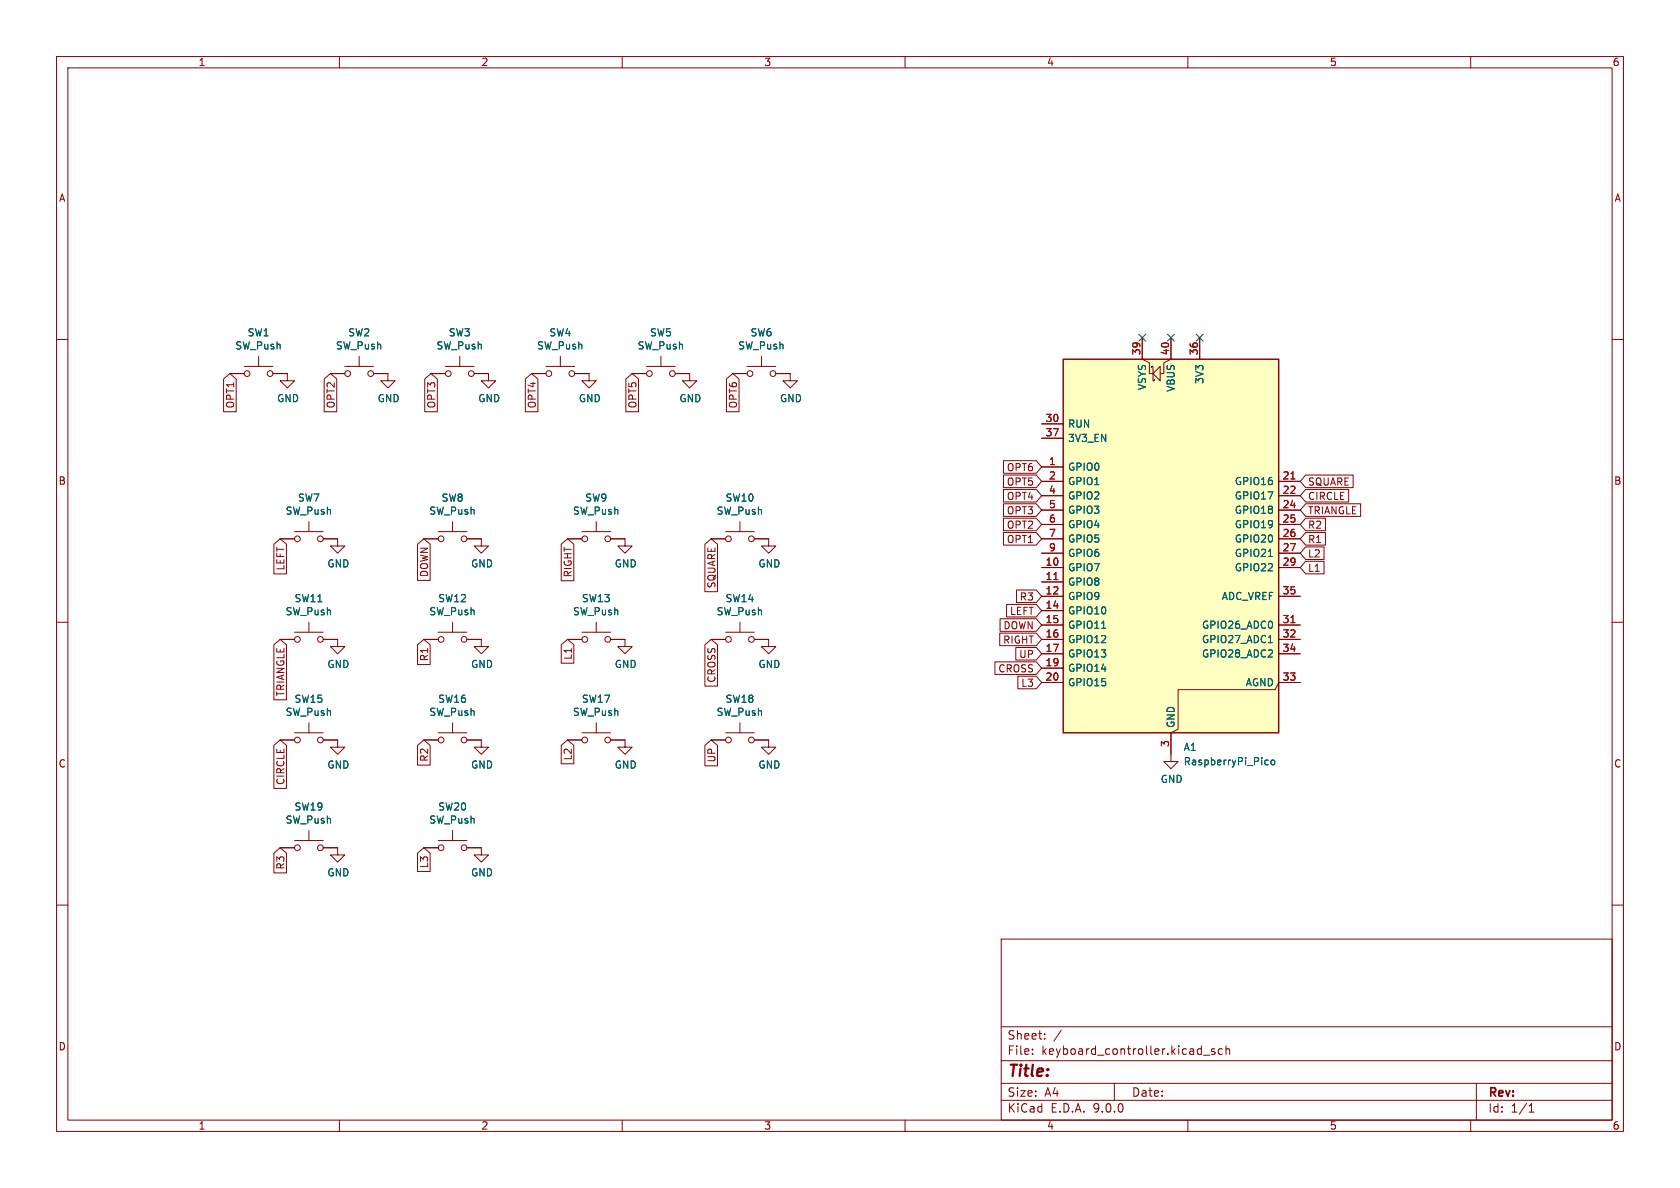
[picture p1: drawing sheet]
<svg xmlns="http://www.w3.org/2000/svg" width="297mm" height="210mm" viewBox="0 0 297 210" stroke-linecap="round" stroke-linejoin="round" font-family="sans-serif">
<g fill="none" stroke="#840000" stroke-width=".18">
<path d="M10 10h277v190h-277zM12 12h273v186h-273zM60 10v2M110 10v2M160 10v2M210 10v2M260 10v2M10 60h2M285 60h2M100.3 95.3h2.6M102.9 94h5M105.4 92.2v1.8"/>
<path d="M107.9 95.3h2.6v1.2h1.3l-1.3 1.3-1.3-1.3h1.3M10 110h2M59.7 113v1.3h1.3l-1.3 1.3-1.3-1.3h1.3M285 110h2M59.7 130.8v1.3h1.3l-1.3 1.3-1.3-1.3h1.3M207 133.4v1.2h1.3l-1.3 1.3-1.3-1.3h1.3M49.5 149.9h2.6M52.1 148.6h5M54.6 146.8v1.8M57.1 149.9h2.6M85.1 149.9v1.2h1.3l-1.3 1.3-1.3-1.3h1.3M10 160h2"/>
<path d="M177 166h108v32h-108zM285 160h2M60 198v2M110 198v2M160 198v2M177 194.5h108M177 191.5h108M177 187.5h108M177 181.5h108M182.5 186.3v.1M182.5 185.5v.1M184.7 183.6v.1"/>
<path d="M184.7 182.8v.1M187.6 182.1l-1.3 2M197 191.5v3M210 198v2M212.7 186.5h1.2M214.7 185.5l-.3-.1-.2 .2v.2l.5 .2v.3h-.5M216.1 185.5l-.4-.1-.3 .3v.4l.1 .2h.6M216.7 185.5l.3-.1 .3 .1 .1 .9M216.7 184.9v1.5M260 198v2M261 191.5v6.5M270.3 196.6h.9"/>
<path d="M270.3 195.5l.4-.4v1.5"/>
<circle cx="103.4" cy="95.3" r=".51"/>
<circle cx="107.4" cy="95.3" r=".51"/>
<circle cx="52.6" cy="149.9" r=".51"/>
<circle cx="56.6" cy="149.9" r=".51"/>
</g>
<path d="M188 63.5h38.1v66h-38.1z" fill="#ffffc2"/>
<path d="M188 63.5h38.1v66h-38.1z" fill="none" stroke="#840000" stroke-width=".25"/>
<g fill="none" stroke="#840000" stroke-width=".18">
<path d="M201.9 59.7v3.8l1.3 .6v1.9h.6M207 59.7v3.8l-1.3 .6v1.9h-.6M212.1 59.7v3.8M39.5 67l1.1-1 1.2 1v5.8h-2.3zM40.6 66h2.6M43.2 64.8h5.1M45.7 63v1.8M48.3 66h2.5v1.3h1.3l-1.3 1.3-1.3-1.3h1.3M57.3 67l1.1-1 1.1 1v5.8h-2.2zM58.4 66h2.6M61 64.8h5M63.5 63v1.8"/>
<path d="M66 66h2.6v1.3h1.2l-1.2 1.3-1.3-1.3h1.3M75.1 67l1.1-1 1.1 1v5.8h-2.2zM76.2 66h2.5M78.7 64.8h5.1M81.3 63v1.8M83.8 66h2.6v1.3h1.2l-1.2 1.3-1.3-1.3h1.3M92.9 67l1.1-1 1.1 1v5.8h-2.2zM94 66h2.5M96.5 64.8h5.1M99.1 63v1.8M101.6 66h2.5v1.3h1.3l-1.3 1.3-1.2-1.3h1.2M110.6 67l1.2-1 1.1 1v5.8h-2.3z"/>
<path d="M111.8 66h2.5M114.3 64.8h5.1M116.8 63v1.8M119.4 66h2.5v1.3h1.3l-1.3 1.3-1.3-1.3h1.3M128.4 67l1.1-1 1.2 1v5.8h-2.3zM129.5 66h2.6M132.1 64.8h5.1M134.6 63v1.8M137.2 66h2.5v1.3h1.3l-1.3 1.3-1.3-1.3h1.3M184.1 74.9h3.9M184.1 77.5h3.9M203.6 65v-.2h.2v2.5h.3v-.2"/>
<path d="M203.8 66l1.3-1.2v2.5zM48.4 96.2l1.1-.9 1.1 .9v5.3h-2.2zM49.5 95.3h2.6M52.1 94h5M54.6 92.2v1.8M57.1 95.3h2.6v1.2h1.3l-1.3 1.3-1.3-1.3h1.3M73.8 96.2l1.1-.9 1.1 .9v6.4h-2.2zM74.9 95.3h2.6M77.5 94h5M80 92.2v1.8M82.5 95.3h2.6v1.2h1.3l-1.3 1.3-1.3-1.3h1.3M99.2 96.2l1.1-.9 1.1 .9v6.5h-2.2z"/>
<path d="M100.3 95.3h2.6M107.9 95.3h2.6M124.6 96.2l1.1-.9 1.1 .9v8.4h-2.2zM125.7 95.3h2.6M128.3 94h5M130.8 92.2v1.8M133.3 95.3h2.6v1.2h1.3l-1.3 1.3-1.3-1.3h1.3M177.4 89.1h5.8l.9 1.1-.9 1.1h-5.8zM177.4 94.1h5.8l.9 1.2-.9 1.1h-5.8zM177.4 86.5h5.8l.9 1.1-.9 1.1h-5.8zM177.4 84h5.8l.9 1.1-.9 1.1h-5.8zM177.4 91.6h5.8l.9 1.1-.9 1.1h-5.8z"/>
<path d="M177.4 81.4h5.8l.9 1.2-.9 1.1h-5.8zM184.1 82.6h3.9M184.1 85.1h3.9M184.1 87.6h3.9M184.1 90.2h3.9M184.1 92.7h3.9M184.1 95.3h3.9M184.1 97.8h3.9M226.1 85.1h3.8M226.1 87.6h3.8M226.1 90.2h3.8M226.1 92.7h3.8"/>
<path d="M226.1 95.3h3.8M226.1 97.8h3.8M230.8 94.1h3.5v2.3h-3.5l-.9-1.1zM230.8 84h8.4v2.2h-8.4l-.9-1.1zM230.8 96.7h3.3v2.2h-3.3l-.9-1.1zM230.8 91.6h3.5v2.2h-3.5l-.9-1.1zM230.8 99.2h3.3v2.2h-3.3l-.9-1.1zM230.8 86.5h7.6v2.2h-7.6l-.9-1.1zM230.8 89.1h9.7v2.2h-9.7l-.9-1.1zM48.4 114l1.1-1 1.1 1v9.7h-2.2zM49.5 113h2.6M52.1 111.8h5"/>
<path d="M54.6 110v1.8M57.1 113h2.6M73.8 114l1.1-1 1.1 1v3.5h-2.2zM74.9 113h2.6M77.5 111.8h5M80 110v1.8M82.5 113h2.6v1.3h1.3l-1.3 1.3-1.3-1.3h1.3M99.2 114l1.1-1 1.1 1v3.2h-2.2zM100.3 113h2.6M102.9 111.8h5M105.4 110v1.8M107.9 113h2.6v1.3h1.3l-1.3 1.3-1.3-1.3h1.3"/>
<path d="M124.6 114l1.1-1 1.1 1v7.3h-2.2zM125.7 113h2.6M128.3 111.8h5M130.8 110v1.8M133.3 113h2.6v1.3h1.3l-1.3 1.3-1.3-1.3h1.3M175.9 117h7.3l.9 1.1-.9 1.1h-7.3zM176.7 111.9h6.5l.9 1.1-.9 1.1h-6.5zM176.8 109.4h6.4l.9 1.1-.9 1.1h-6.4zM177.9 106.8h5.3l.9 1.2-.9 1.1h-5.3zM179.6 114.5h3.6l.9 1.1-.9 1.1h-3.6zM179.7 104.3h3.5l.9 1.1-.9 1.1h-3.5zM179.9 119.5h3.3l.9 1.2-.9 1.1h-3.3z"/>
<path d="M184.1 100.3h3.9M184.1 102.9h3.9M184.1 105.4h3.9M184.1 108h3.9M184.1 110.5h3.9M184.1 113h3.9M184.1 115.6h3.9M184.1 118.1h3.9M226.1 100.3h3.8M226.1 105.4h3.8M226.1 110.5h3.8M226.1 113h3.8"/>
<path d="M226.1 115.6h3.8M48.4 131.8l1.1-1 1.1 1v7.6h-2.2zM49.5 130.8h2.6M52.1 129.5h5M54.6 127.8v1.7M57.1 130.8h2.6M73.8 131.8l1.1-1 1.1 1v3.5h-2.2zM74.9 130.8h2.6M77.5 129.5h5M80 127.8v1.7M82.5 130.8h2.6v1.3h1.3l-1.3 1.3-1.3-1.3h1.3M99.2 131.8l1.1-1 1.1 1v3.2h-2.2z"/>
<path d="M100.3 130.8h2.6M102.9 129.5h5M105.4 127.8v1.7M107.9 130.8h2.6v1.3h1.3l-1.3 1.3-1.3-1.3h1.3M124.6 131.8l1.1-1 1.1 1v3.6h-2.2zM125.7 130.8h2.6M128.3 129.5h5M130.8 127.8v1.7M133.3 130.8h2.6v1.3h1.3l-1.3 1.3-1.3-1.3h1.3M184.1 120.7h3.9M229.9 120.7h-3.8l-.7 1.2h-17.1v7l-1.3 .6v3.9M48.4 150.8l1.1-.9 1.1 .9v3.5h-2.2z"/>
<path d="M49.5 149.9h2.6M57.1 149.9h2.6v1.2h1.3l-1.3 1.3-1.3-1.3h1.3M73.8 150.8l1.1-.9 1.1 .9v3.3h-2.2zM74.9 149.9h2.6M77.5 148.6h5M80 146.8v1.8M82.5 149.9h2.6"/>
<circle cx="43.7" cy="66" r=".51"/>
<circle cx="47.8" cy="66" r=".51"/>
<circle cx="61.5" cy="66" r=".51"/>
<circle cx="65.5" cy="66" r=".51"/>
<circle cx="79.2" cy="66" r=".51"/>
<circle cx="83.3" cy="66" r=".51"/>
<circle cx="97" cy="66" r=".51"/>
<circle cx="101.1" cy="66" r=".51"/>
<circle cx="114.8" cy="66" r=".51"/>
<circle cx="118.9" cy="66" r=".51"/>
<circle cx="132.6" cy="66" r=".51"/>
<circle cx="136.7" cy="66" r=".51"/>
<circle cx="52.6" cy="95.3" r=".51"/>
<circle cx="56.6" cy="95.3" r=".51"/>
<circle cx="78" cy="95.3" r=".51"/>
<circle cx="82" cy="95.3" r=".51"/>
<circle cx="128.8" cy="95.3" r=".51"/>
<circle cx="132.8" cy="95.3" r=".51"/>
<circle cx="52.6" cy="113" r=".51"/>
<circle cx="56.6" cy="113" r=".51"/>
<circle cx="78" cy="113" r=".51"/>
<circle cx="82" cy="113" r=".51"/>
<circle cx="103.4" cy="113" r=".51"/>
<circle cx="107.4" cy="113" r=".51"/>
<circle cx="128.8" cy="113" r=".51"/>
<circle cx="132.8" cy="113" r=".51"/>
<circle cx="52.6" cy="130.8" r=".51"/>
<circle cx="56.6" cy="130.8" r=".51"/>
<circle cx="78" cy="130.8" r=".51"/>
<circle cx="82" cy="130.8" r=".51"/>
<circle cx="103.4" cy="130.8" r=".51"/>
<circle cx="107.4" cy="130.8" r=".51"/>
<circle cx="128.8" cy="130.8" r=".51"/>
<circle cx="132.8" cy="130.8" r=".51"/>
<circle cx="78" cy="149.9" r=".51"/>
<circle cx="82" cy="149.9" r=".51"/>
</g>
<path d="M228.2 84.7h.7M186.3 102.5h.7M228.2 110.1h.7" fill="none" stroke="#a90000" stroke-width=".18"/>
<path d="M224.2 98.4h.8M194.7 111.1h.8M224.2 113.6h.8M223.8 134.4h.4M224.2 135.1l-.4 .1M224.7 134.5l.2-.1 .4 .1 .1 .5-.2 .1-.3 .1-.2-.1z" fill="none" stroke="#006464" stroke-width=".18"/>
<path d="M201.3 59.1l1.2 1.2M202.5 59.1l-1.2 1.2M206.4 59.1l1.2 1.2M207.6 59.1l-1.2 1.2M211.5 59.1l1.2 1.2M212.7 59.1l-1.2 1.2" fill="none" stroke="#000084" stroke-width=".18"/>
<text font-size="2.8" fill="#840000" x="178" y="190.9">Title:</text>
<g font-size="2.1" fill="#840000">
<text x="178" y="184">Sheet:</text>
<text x="178" y="186.7">File:</text>
<text x="184.1" y="186.7">keyboard_controller.kicad_sch</text>
<text x="178" y="196.9">KiCad</text>
<text x="178" y="194.1">Size:</text>
<text x="184.7" y="194.1">A4</text>
<text x="185.7" y="196.9">E.D.A.</text>
<text x="193.3" y="196.9">9.0.0</text>
<text x="200" y="194.1">Date:</text>
<text x="263" y="194.3">Rev:</text>
<text x="263" y="196.9">Id:</text>
<text x="267.1" y="196.9">1/1</text>
</g>
<g font-size="1.8" fill="#840000">
<text x="35" y="11.9">1</text>
<text x="85" y="11.9">2</text>
<text x="135" y="11.9">3</text>
<text x="185" y="11.9">4</text>
<text x="235" y="11.9">5</text>
<text x="285" y="11.9">6</text>
<text x="10.3" y="35.9">A</text>
<text x="285.3" y="35.9">A</text>
<text x="41.6" y="72.3" transform="rotate(-90 41.6 72.3)">OPT1</text>
<text x="59.4" y="72.3" transform="rotate(-90 59.4 72.3)">OPT2</text>
<text x="77.2" y="72.3" transform="rotate(-90 77.2 72.3)">OPT3</text>
<text x="94.9" y="72.3" transform="rotate(-90 94.9 72.3)">OPT4</text>
<text x="112.7" y="72.3" transform="rotate(-90 112.7 72.3)">OPT5</text>
<text x="130.5" y="72.3" transform="rotate(-90 130.5 72.3)">OPT6</text>
<text x="177.9" y="83.5">OPT6</text>
<text x="10.3" y="85.9">B</text>
<text x="177.9" y="88.6">OPT4</text>
<text x="177.9" y="86">OPT5</text>
<text x="231.1" y="86">SQUARE</text>
<text x="231.1" y="88.6">CIRCLE</text>
<text x="285.3" y="85.9">B</text>
<text x="177.9" y="91.1">OPT3</text>
<text x="177.9" y="93.7">OPT2</text>
<text x="231.1" y="93.7">R2</text>
<text x="231.1" y="91.1">TRIANGLE</text>
<text x="50.5" y="101" transform="rotate(-90 50.5 101)">LEFT</text>
<text x="177.9" y="96.2">OPT1</text>
<text x="231.1" y="96.2">R1</text>
<text x="231.1" y="98.7">L2</text>
<text x="231.1" y="101.3">L1</text>
<text x="75.9" y="102.1" transform="rotate(-90 75.9 102.1)">DOWN</text>
<text x="101.3" y="102.2" transform="rotate(-90 101.3 102.2)">RIGHT</text>
<text x="126.7" y="104.1" transform="rotate(-90 126.7 104.1)">SQUARE</text>
<text x="180.2" y="106.4">R3</text>
<text x="177.2" y="114">RIGHT</text>
<text x="177.3" y="111.4">DOWN</text>
<text x="178.4" y="108.9">LEFT</text>
<text x="75.9" y="117" transform="rotate(-90 75.9 117)">R1</text>
<text x="101.3" y="116.7" transform="rotate(-90 101.3 116.7)">L1</text>
<text x="176.4" y="119.1">CROSS</text>
<text x="180.1" y="116.5">UP</text>
<text x="50.5" y="123.2" transform="rotate(-90 50.5 123.2)">TRIANGLE</text>
<text x="126.7" y="120.8" transform="rotate(-90 126.7 120.8)">CROSS</text>
<text x="180.4" y="121.6">L3</text>
<text x="10.3" y="135.9">C</text>
<text x="75.9" y="134.8" transform="rotate(-90 75.9 134.8)">R2</text>
<text x="101.3" y="134.5" transform="rotate(-90 101.3 134.5)">L2</text>
<text x="126.7" y="134.9" transform="rotate(-90 126.7 134.9)">UP</text>
<text x="285.3" y="135.9">C</text>
<text x="50.5" y="138.9" transform="rotate(-90 50.5 138.9)">CIRCLE</text>
<text x="50.5" y="153.8" transform="rotate(-90 50.5 153.8)">R3</text>
<text x="75.9" y="153.6" transform="rotate(-90 75.9 153.6)">L3</text>
<text x="10.3" y="185.9">D</text>
<text x="285.3" y="185.9">D</text>
<text x="35" y="199.9">1</text>
<text x="85" y="199.9">2</text>
<text x="135" y="199.9">3</text>
<text x="185" y="199.9">4</text>
<text x="235" y="199.9">5</text>
<text x="285" y="199.9">6</text>
</g>
<g font-size="1.8" fill="#006464">
<text x="43.7" y="59.7">SW1</text>
<text x="61.5" y="59.7">SW2</text>
<text x="79.2" y="59.7">SW3</text>
<text x="97" y="59.7">SW4</text>
<text x="114.8" y="59.7">SW5</text>
<text x="132.6" y="59.7">SW6</text>
<text x="41.5" y="62">SW_Push</text>
<text x="59.3" y="62">SW_Push</text>
<text x="77.1" y="62">SW_Push</text>
<text x="94.8" y="62">SW_Push</text>
<text x="112.6" y="62">SW_Push</text>
<text x="130.4" y="62">SW_Push</text>
<text x="48.9" y="71.3">GND</text>
<text x="66.7" y="71.3">GND</text>
<text x="84.5" y="71.3">GND</text>
<text x="102.2" y="71.3">GND</text>
<text x="120" y="71.3">GND</text>
<text x="137.8" y="71.3">GND</text>
<text x="202.8" y="69.1" transform="rotate(-90 202.8 69.1)">VSYS</text>
<text x="207.9" y="69.4" transform="rotate(-90 207.9 69.4)">VBUS</text>
<text x="213" y="68" transform="rotate(-90 213 68)">3V3</text>
<text x="188.7" y="75.8">RUN</text>
<text x="188.7" y="78.3">3V3_EN</text>
<text x="188.7" y="83.4">GPIO0</text>
<text x="52.6" y="88.9">SW7</text>
<text x="78" y="88.9">SW8</text>
<text x="103.4" y="88.9">SW9</text>
<text x="128.2" y="88.9">SW10</text>
<text x="188.7" y="86">GPIO1</text>
<text x="188.7" y="88.5">GPIO2</text>
<text x="218.2" y="86">GPIO16</text>
<text x="218.2" y="88.5">GPIO17</text>
<text x="50.4" y="91.2">SW_Push</text>
<text x="75.8" y="91.2">SW_Push</text>
<text x="101.2" y="91.2">SW_Push</text>
<text x="126.6" y="91.2">SW_Push</text>
<text x="188.7" y="91">GPIO3</text>
<text x="188.7" y="93.6">GPIO4</text>
<text x="218.2" y="91">GPIO18</text>
<text x="218.2" y="93.6">GPIO19</text>
<text x="57.8" y="100.5">GND</text>
<text x="83.2" y="100.5">GND</text>
<text x="108.6" y="100.5">GND</text>
<text x="134" y="100.5">GND</text>
<text x="188.7" y="96.1">GPIO5</text>
<text x="188.7" y="98.7">GPIO6</text>
<text x="188.7" y="101.2">GPIO7</text>
<text x="218.2" y="96.1">GPIO20</text>
<text x="218.2" y="98.7">GPIO21</text>
<text x="218.2" y="101.2">GPIO22</text>
<text x="52" y="106.7">SW11</text>
<text x="77.4" y="106.7">SW12</text>
<text x="102.8" y="106.7">SW13</text>
<text x="128.2" y="106.7">SW14</text>
<text x="188.7" y="103.7">GPIO8</text>
<text x="188.7" y="106.3">GPIO9</text>
<text x="215.9" y="106.3">ADC_VREF</text>
<text x="50.4" y="109">SW_Push</text>
<text x="75.8" y="109">SW_Push</text>
<text x="101.2" y="109">SW_Push</text>
<text x="126.6" y="109">SW_Push</text>
<text x="188.7" y="108.8">GPIO10</text>
<text x="188.7" y="111.4">GPIO11</text>
<text x="188.7" y="113.9">GPIO12</text>
<text x="212.4" y="111.4">GPIO26_ADC0</text>
<text x="212.4" y="113.9">GPIO27_ADC1</text>
<text x="57.8" y="118.3">GND</text>
<text x="83.2" y="118.3">GND</text>
<text x="108.6" y="118.3">GND</text>
<text x="134" y="118.3">GND</text>
<text x="188.7" y="116.4">GPIO13</text>
<text x="188.7" y="119">GPIO14</text>
<text x="212.4" y="116.4">GPIO28_ADC2</text>
<text x="52" y="124.4">SW15</text>
<text x="77.4" y="124.4">SW16</text>
<text x="102.8" y="124.4">SW17</text>
<text x="128.2" y="124.4">SW18</text>
<text x="188.7" y="121.5">GPIO15</text>
<text x="220.1" y="121.5">AGND</text>
<text x="50.4" y="126.7">SW_Push</text>
<text x="75.8" y="126.7">SW_Push</text>
<text x="101.2" y="126.7">SW_Push</text>
<text x="126.6" y="126.7">SW_Push</text>
<text x="207.9" y="128.8" transform="rotate(-90 207.9 128.8)">GND</text>
<text x="57.8" y="136.1">GND</text>
<text x="83.2" y="136.1">GND</text>
<text x="108.6" y="136.1">GND</text>
<text x="134" y="136.1">GND</text>
<text x="209.2" y="132.9">A1</text>
<text x="209.2" y="135.5">RaspberryPi_Pico</text>
<text x="52" y="143.5">SW19</text>
<text x="77.4" y="143.5">SW20</text>
<text x="205.1" y="138.6">GND</text>
<text x="50.4" y="145.8">SW_Push</text>
<text x="75.8" y="145.8">SW_Push</text>
<text x="57.8" y="155.1">GND</text>
<text x="83.2" y="155.1">GND</text>
</g>
<g font-size="1.8" fill="#a90000">
<text x="201.7" y="62.9" transform="rotate(-90 201.7 62.9)">39</text>
<text x="206.8" y="62.9" transform="rotate(-90 206.8 62.9)">40</text>
<text x="211.8" y="62.9" transform="rotate(-90 211.8 62.9)">36</text>
<text x="184.7" y="74.7">30</text>
<text x="184.7" y="77.2">37</text>
<text x="185.3" y="82.3">1</text>
<text x="185.3" y="84.8">2</text>
<text x="185.3" y="87.4">4</text>
<text x="185.3" y="89.9">5</text>
<text x="226.7" y="84.8">21</text>
<text x="226.7" y="87.4">22</text>
<text x="226.7" y="89.9">24</text>
<text x="185.3" y="92.5">6</text>
<text x="185.3" y="95">7</text>
<text x="226.7" y="92.5">25</text>
<text x="226.7" y="95">26</text>
<text x="184.7" y="100.1">10</text>
<text x="185.3" y="97.5">9</text>
<text x="226.7" y="97.5">27</text>
<text x="226.7" y="100.1">29</text>
<text x="184.7" y="102.6">11</text>
<text x="184.7" y="105.2">12</text>
<text x="184.7" y="107.7">14</text>
<text x="226.7" y="105.2">35</text>
<text x="184.7" y="110.2">15</text>
<text x="184.7" y="112.8">16</text>
<text x="226.7" y="110.2">31</text>
<text x="226.7" y="112.8">32</text>
<text x="184.7" y="115.3">17</text>
<text x="184.7" y="117.9">19</text>
<text x="226.7" y="115.3">34</text>
<text x="184.7" y="120.4">20</text>
<text x="226.7" y="120.4">33</text>
<text x="206.8" y="132.2" transform="rotate(-90 206.8 132.2)">3</text>
</g>
</svg>
